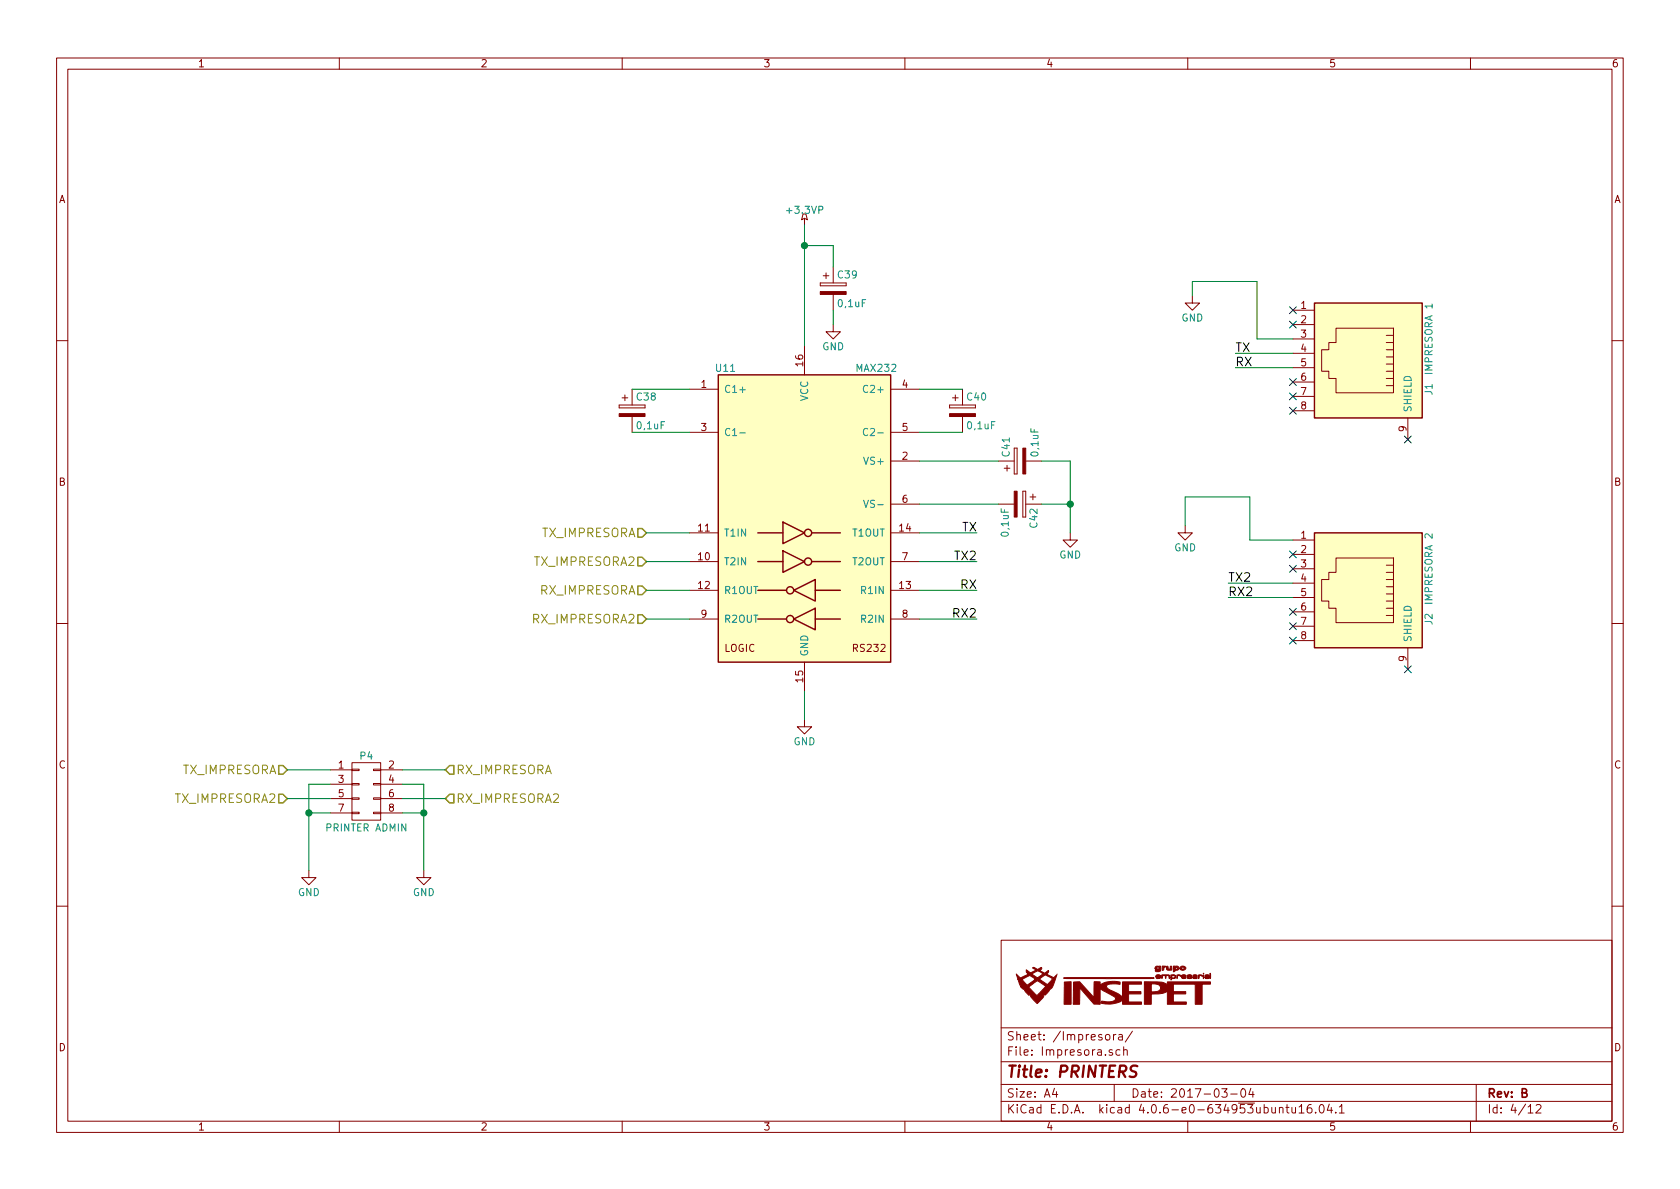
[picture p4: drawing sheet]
<svg xmlns="http://www.w3.org/2000/svg" width="297mm" height="210mm" viewBox="0 0 297 210" stroke-linecap="round" stroke-linejoin="round" font-family="sans-serif">
<g fill="none" stroke="#840000" stroke-width=".18">
<path d="M10 10.3h277v189.9h-277zM12 12.2h273v186.1h-273zM60 10.3v1.9M110 10.3v1.9M160 10.3v1.9M210 10.3v1.9M260 10.3v1.9M142 37.8h.5l.2 1.1-.5-.3-.5 .3zM142.2 38.6v1M145 50v.5zM145 50.5h4.6zM145 50h4.6z"/>
<path d="M145.5 48.8h1.1M146 48.3v1M147.3 57.4v1.3h1.3l-1.3 1.2-1.3-1.2h1.3M147.3 47.2v2.8M147.3 52.1v2.8M149.6 50v.5zM210.8 52.3v1.3h1.3l-1.3 1.3-1.3-1.3h1.3M228.6 54.9h3.8M228.6 57.4h3.8M228.6 59.9h3.8M236.2 58h10.2v11.5h-10.2v-2.6h-1.3v-1.2h-1.2v-3.9h1.2v-1.2h1.3zM245.1 59.3h1.3"/>
<path d="M10 60.2h2M109.5 71.6v.5zM109.5 72.1h4.5zM109.5 71.6h4.5zM110 70.4h1M110.5 69.8v1.1M111.8 68.8v2.8M111.8 73.7v2.7M114 71.6v.5zM121.9 68.8h5.1M121.9 76.4h5.1M142.2 61.2v5.1"/>
<path d="M157.5 68.8h5.1M157.5 76.4h5.1M167.9 71.6v.5zM167.9 72.1h4.6zM167.9 71.6h4.6zM168.4 70.4h1M168.9 69.8v1.1M170.2 68.8v2.8M170.2 73.7v2.7M172.5 71.6v.5zM179.3 79.2v4.6zM179.3 79.2h.5z"/>
<path d="M179.8 79.2v4.6zM228.6 62.5h3.8M228.6 65h3.8M228.6 67.6h3.8M228.6 70.1h3.8M228.6 72.6h3.8M245.1 60.6h1.3M245.1 61.8h1.3M245.1 63.1h1.3M245.1 64.4h1.3M245.1 65.7h1.3M245.1 66.9h1.3"/>
<path d="M245.1 68.2h1.3M248.9 73.9v3.8M285 60.2h2M121.9 99.3h5.1M121.9 94.2h5.1M157.5 81.5h5.1M157.5 89.1h5.1M157.5 99.3h5.1M157.5 94.2h5.1M176.5 81.5h2.8M176.5 89.1h2.8M177.5 82.8h1.1"/>
<path d="M178.1 82.3v1M179.3 83.8h.5zM180.8 86.9h.6zM180.8 86.9v4.5zM180.8 91.4h.6zM181.4 86.9v4.5zM181.4 81.5h2.7M181.4 89.1h2.7M182.1 87.9h1M182.6 87.4v1M189.2 94.2v1.3h1.3l-1.3 1.3-1.2-1.3h1.2M209.5 93v1.2h1.3l-1.3 1.3-1.2-1.3h1.2"/>
<path d="M228.6 95.5h3.8M228.6 98h3.8M236.2 98.7h10.2v11.4h-10.2v-2.5h-1.3v-1.3h-1.2v-3.8h1.2v-1.3h1.3zM245.1 99.9h1.3M10 110.3h2M121.9 109.5h5.1M121.9 104.4h5.1M142.2 117.1v5.1M157.5 109.5h5.1M157.5 104.4h5.1M228.6 100.6h3.8M228.6 103.1h3.8"/>
<path d="M228.6 105.7h3.8M228.6 108.2h3.8M228.6 110.7h3.8M228.6 113.3h3.8M245.1 101.2h1.3M245.1 102.5h1.3M245.1 103.8h1.3M245.1 105h1.3M245.1 106.3h1.3M245.1 107.6h1.3M245.1 108.8h1.3M248.9 114.5v3.9"/>
<path d="M285 110.3h2M58.4 136.1h3.8M58.4 138.7h3.8M62.2 138.6h1.3v.2h-1.3zM62.2 136h1.3v.3h-1.3zM62.2 134.9h5.1v10.1h-5.1zM66 138.6h1.3v.2h-1.3zM66 136h1.3v.3h-1.3zM67.3 136.1h3.8M67.3 138.7h3.8M142.2 127.2v1.3h1.3l-1.3 1.3-1.2-1.3h1.2M54.6 153.9v1.3h1.3l-1.3 1.3-1.3-1.3h1.3"/>
<path d="M58.4 141.2h3.8M58.4 143.8h3.8M62.2 143.6h1.3v.3h-1.3zM62.2 141.1h1.3v.2h-1.3zM66 143.6h1.3v.3h-1.3zM66 141.1h1.3v.2h-1.3zM67.3 141.2h3.8M67.3 143.8h3.8M74.9 153.9v1.3h1.3l-1.3 1.3-1.2-1.3h1.2M10 160.2h2M177 166.3h108v32h-108zM285 160.2h2"/>
<path d="M60 198.3v1.9M110 198.3v1.9M160 198.3v1.9M177 194.8h108M177 191.8h108M177 187.8h108M177 181.8h108M186.4 192.5l-.3 1h.9M186.8 193v1M195.5 183.1l.2-.2 .5 .2v.5l-.1 .2-.4 .1-.2-.1zM196.7 185.7a.37 .37 0 0 0-.6 .1l.1 .2 .5 .2v.1l-.2 .3-.4-.1M196.9 182.9v1"/>
<path d="M197 191.8v3M197.3 182.9l-.4 .3M197.8 183h.6l.1 .9M198 185.7l-.4-.1-.3 .3 .1 .6 .2 .1 .4-.1M198.5 183.3l-.5 .1-.3 .2 .3 .3 .5-.1M198.7 185.7l.2-.1 .4 .1v.9M198.7 185.1v1.5M200.2 182.3l-1.2 2M210 198.3v1.9M216 192.5h1l-.5 .6 .4 .1v.7l-.2 .1-.7-.1M217.6 193.5h1.1M219.5 192.7l.2-.2a.81 .81 0 0 1 .6 .6 .81 .81 0 0 1-.3 .8l-.1 .1a.79 .79 0 0 1-.4-1.3z"/>
<path d="M221.2 192.5l-.4 1h.9M221.5 193v1M226.2 196l.2-.2 .4 .1v.9M226.2 195.8v1M227.4 195.8h.5M227.6 195.3v1.3l.3 .2M228.4 195.8l.1 .9 .4 .1 .2-.1M229.1 195.8v1M229.7 195.8l.4-.5v1.5M229.7 196.8h.9M231.8 195.3a.59 .59 0 0 0-.7 .7l.1 .7 .2 .1 .5-.1 .1-.5-.2-.2-.4-.1-.3 .3M232.6 196.7v.1"/>
<path d="M233.4 195.5l.2-.2a.81 .81 0 0 1 .6 .6 .81 .81 0 0 1-.3 .8l-.1 .1a.79 .79 0 0 1-.4-1.3zM235 195.2l-.3 1.1h.9M235.4 195.8v1M236.2 196.7v.1M236.8 195.8l.4-.5v1.5M236.8 196.8h.9M260 198.3v1.9M261 191.8v6.5M270.2 195.8l.4-.5v1.5M270.2 196.8h.8M271.6 195.5l.2-.2h.4l.3 .5-1 1h1"/>
</g>
<path d="M201.1 188.5l-.3-.1-.6 .1a.47 .47 0 0 0-.3 .5 .47 .47 0 0 0 .3 .4l.4 .1a.48 .48 0 0 1 .3 .5 .48 .48 0 0 1-.4 .4l-.8-.1" fill="none" stroke="#840000" stroke-width=".41"/>
<path d="M112.8 93.5h.7l.8 .7-.8 .8h-.7zM112.8 98.5h.7l.8 .8-.8 .8h-.7zM112.8 103.6h.7l.8 .8-.8 .8h-.7zM112.8 108.7h.7l.8 .8-.8 .7h-.7zM49.3 135.4h.7l.8 .7-.8 .8h-.7zM78.7 136.1l.8-.7h.8v1.5h-.8zM49.3 140.5h.7l.8 .7-.8 .8h-.7zM78.7 141.2l.8-.7h.8v1.5h-.8z" fill="none" stroke="#848400" stroke-width=".25"/>
<g fill="#ffffc2" stroke="#ffffc2" stroke-width=".18">
<path d="M127 66.3h30.5v50.8h-30.5z"/>
<path d="M232.4 53.6h19.1v20.3h-19.1z"/>
<path d="M232.4 94.2h19.1v20.3h-19.1z"/>
</g>
<g fill="none" stroke="#840000" stroke-width=".25">
<path d="M232.4 53.6h19.1v20.3h-19.1zM127 66.3h30.5v50.8h-30.5zM134 99.3h4.4M134 94.2h4.4M138.4 97.4l3.8 1.9-3.8 1.9zM138.4 92.3l3.8 1.9-3.8 1.9zM143.5 99.3h5.1M143.5 94.2h5.1M232.4 94.2h19.1v20.3h-19.1zM134 109.5h5.1M134 104.4h5.1M140.3 109.5l3.8-1.9v3.8z"/>
<path d="M140.3 104.4l3.8-1.9v3.8zM144.1 109.5h4.5M144.1 104.4h4.5"/>
<circle cx="142.9" cy="94.2" r=".63"/>
<circle cx="142.9" cy="99.3" r=".63"/>
<circle cx="139.7" cy="104.4" r=".63"/>
<circle cx="139.7" cy="109.5" r=".63"/>
</g>
<path d="M130.8 76.5h1M153.4 75.9a.5 .5 0 0 0-.6 0 .5 .5 0 0 0-.1 .6l.1 .3a.41 .41 0 0 0 .6 .1M152.7 88.5l.4 1.2 .4-1.2" fill="none" stroke="#008484" stroke-width=".18"/>
<g fill="#840000" stroke="#840000" stroke-width=".18">
<path d="M109.5 73.1h4.5v.6h-4.5z"/>
<path d="M167.9 73.1h4.6v.6h-4.6z"/>
<path d="M180.8 79.2h.6v4.6h-.6z"/>
<path d="M179.3 86.9h.5v4.5h-.5z"/>
<path d="M145 51.6h4.6v.5h-4.6z"/>
<path d="M188.2 173.7l1.2-.1v4h-1.3z"/>
<path d="M212.8 172.1v.2z"/>
<path d="M212.8 172.4v.7z"/>
<path d="M213.9 172.1l.1 .2v.7z"/>
<path d="M211.9 172.5l.6-.1 .1 .2-.6-.1-.1 .5z"/>
<path d="M205.5 170.8l.6 .1a.52 .52 0 0 0-.4 .6l-.2 .1z"/>
<path d="M208.1 172.4a.42 .42 0 0 1 .6 .3l-.2-.2h-.3l-.1 .5z"/>
<path d="M188.1 172.9h15.4l.6 .1-8 .1-7.5-.1z"/>
<path d="M206.3 170.9h.2l.2 .5 .2-.1 .1-.4h.2v.6h-.8l-.2-.1z"/>
<path d="M205.4 172.4h1.2l.2 .1v.5l-.1-.5h-.5l-.1 .5-.1-.5h-.4l-.2 .5z"/>
<path d="M207 172.4h.7l.1 .5-.1 .1h-.5l-.1 .3-.1-.5a.44 .44 0 0 0 .7-.2l-.5-.1v.3h-.2z"/>
<path d="M208.7 171a.59 .59 0 0 1 1 .2 .59 .59 0 0 1-.5 .4 .59 .59 0 0 1-.6-.3l.6 .1 .2-.2-.3-.2-.2 .3h-.3z"/>
<path d="M207.5 170.8h.2a.55 .55 0 0 1 .7 .6l-.2 .1-.4 .1-.1 .2-.2 .1v-.7h.3l.2 .2 .2-.2-.1-.1-.6 .1z"/>
<path d="M210.9 172.5l.4-.1h.3l.1 .6h-.8v-.2l.3 .1 .4-.1h-.7v-.1l.7-.1h-.7z"/>
<path d="M209 172.5a.42 .42 0 0 1 .4-.2 .42 .42 0 0 1 .3 .4l-.7 .1 .4 .1 .3-.1a.4 .4 0 0 1-.4 .3 .4 .4 0 0 1-.4-.3v-.2h.7h-.7z"/>
<path d="M204.4 172.5a.4 .4 0 0 1 .5-.2 .4 .4 0 0 1 .3 .4l-.7 .1a.43 .43 0 0 0 .7 .1l-.1 .1h-.6l-.1-.2v-.2h.1a.32 .32 0 0 0 .5-.1l-.6 .1z"/>
<path d="M209.9 172.5a.45 .45 0 0 1 .8 .1h-.6l.5 .1 .1 .2a.54 .54 0 0 1-.8-.1l.2 .1 .5-.1-.6-.1z"/>
<path d="M213.1 172.5l.6-.1 .1 .2v.3l-.6 .1-.2-.2 .3 .1 .4-.1h-.7l.1-.1 .6-.1-.3-.1-.3 .1z"/>
<path d="M204.3 171l.3-.2 .6 .1a.57 .57 0 0 1-.4 .9h-.4l-.1-.2 .6 .1v-.2a.48 .48 0 0 1-.7-.3l.5 .2 .3-.2-.3-.2-.2 .2h-.3z"/>
<path d="M202.3 173.6l3.1 .1 1 .4v-.5h7.6v.4h-1.5v3.6h-1.2v-3.6h-3.8v1.4h2.2v.4h-2.2v1.4h2.3v.4h-3.4v-2.3l-.8 .4-2 .1v1.8h-1.3v-3.6h1.3v1.4h.5a.86 .86 0 0 0 1.1-.9l-.3-.3-.5-.2h-2.1z"/>
<path d="M189.8 173.7l1.1-.1 2.5 2.8v-2.8h1.1v.6a4.2 4.2 0 0 1 3.5-.5v.4h-.1a3.2 3.2 0 0 0-2.2 .2 1.4 1.4 0 0 0 1.2 1l.9 .5 .7 .5v-2.7h3.3v.4h-2.3v1.4h2.2v.4h-2.2v1.4h2.3v.4h-3.3v-.8l-.1 .1a4.2 4.2 0 0 1-3.7 .4l.2-.3a2.44 2.44 0 0 0 2.3-.3l-.1-.4-2.6-1.5v2.8h-1.1l-2.5-2.9v2.9h-1.1z"/>
<path d="M179.7 172.2l.7 .7 1.4-.7h.6l1 .7 1-.7-.9-.5-1.1 .5h-.6l-.3-.3v-.4l.7 .5 1-.5-.6-.3 .1-.1h.2l.5 .3 .7-.3 .1 .2-.4 .3 .9 .5 .6-.5 .1 .3-.3 .4 1.2 .6 .5-.5-.1 .3a3.4 3.4 0 0 1-1.1 2.3l-.8 1-.2-.2-.1 .5-1.2 1.1-1.1-1.1v-.5l-.3 .2-.6-.6-.2-.4-.6-.5h1.4l1.4 1.5 1.6-1.6-1.5-1-1.5 1.1h-1.4l-.5-1.3h.7l.9 1 1.4-1.1h.8l1.4 1 .9-1-1.3-.7-1 .7h-.8l-.2-.2a.78 .78 0 0 0-1.3-.1l-.8 .4h-.7z"/>
</g>
<g fill="none" stroke="#000084" stroke-width=".18">
<path d="M228 54.2l1.2 1.3M228 56.8l1.2 1.2M229.2 54.2l-1.2 1.3M229.2 56.8l-1.2 1.2M228 66.9l1.2 1.3M228 69.5l1.2 1.2M228 72l1.2 1.2M229.2 66.9l-1.2 1.3M229.2 69.5l-1.2 1.2M229.2 72l-1.2 1.2M248.3 77.1l1.2 1.2M249.5 77.1l-1.2 1.2"/>
<path d="M228 97.4l1.2 1.2M228 100l1.2 1.2M229.2 97.4l-1.2 1.2M229.2 100l-1.2 1.2M228 107.6l1.2 1.2M228 110.1l1.2 1.2M228 112.7l1.2 1.2M229.2 107.6l-1.2 1.2M229.2 110.1l-1.2 1.2M229.2 112.7l-1.2 1.2M248.3 117.7l1.2 1.3M249.5 117.7l-1.2 1.3"/>
</g>
<g fill="none" stroke="#008400" stroke-width=".18">
<path d="M142.2 39.6v21.6M142.2 43.4h5.1v3.8M147.3 54.9v2.5M210.8 52.3v-2.5h11.4v10.1h6.4M111.8 68.8h10.1M111.8 76.4h10.1M162.6 68.8h7.6M162.6 76.4h7.6M218.4 62.5h10.2M218.4 65h10.2M114.3 94.2h7.6M114.3 99.3h7.6"/>
<path d="M162.6 81.5h13.9M162.6 89.1h13.9M162.6 94.2h10.1M162.6 99.3h10.1M184.1 81.5h5.1v12.7M184.1 89.1h5.1M209.5 93v-5.1h11.5v7.6h7.6M114.3 104.4h7.6M114.3 109.5h7.6M162.6 104.4h10.1M162.6 109.5h10.1M217.2 103.1h11.4"/>
<path d="M217.2 105.7h11.4M50.8 136.1h7.6M58.4 138.7h-3.8v15.2M71.1 136.1h7.6M71.1 138.7h3.8v15.2M142.2 122.2v5M50.8 141.2h7.6M54.6 143.8h3.8M71.1 141.2h7.6M71.1 143.8h3.8"/>
</g>
<g fill="#008400" stroke="#008400" stroke-width=".25">
<circle cx="142.2" cy="43.4" r=".51"/>
<circle cx="189.2" cy="89.1" r=".51"/>
<circle cx="54.6" cy="143.8" r=".51"/>
<circle cx="74.9" cy="143.8" r=".51"/>
</g>
<text font-size="2.8" fill="#840000" x="178" y="190.5">Title: PRINTERS</text>
<g font-size="2.1">
<text x="218.4" y="64.8">RX</text>
<text x="218.4" y="62.2">TX</text>
<text x="170" y="94">TX</text>
<text x="168.8" y="99.1">TX2</text>
<text x="169.8" y="104.1">RX</text>
<text x="217.2" y="102.9">TX2</text>
<text x="217.2" y="105.4">RX2</text>
<text x="168.6" y="109.2">RX2</text>
</g>
<g font-size="2.1" fill="#848400">
<text x="95.6" y="95">TX_IMPRESORA</text>
<text x="94.4" y="100.1">TX_IMPRESORA2</text>
<text x="95.4" y="105.2">RX_IMPRESORA</text>
<text x="94.2" y="110.2">RX_IMPRESORA2</text>
<text x="32.1" y="136.9">TX_IMPRESORA</text>
<text x="80.7" y="136.9">RX_IMPRESORA</text>
<text x="30.9" y="142">TX_IMPRESORA2</text>
<text x="80.7" y="142">RX_IMPRESORA2</text>
</g>
<g font-size="2.1" fill="#840000">
<text x="178" y="184">Sheet: /Impresora/</text>
<text x="178" y="186.7">File: Impresora.sch</text>
<text x="178" y="196.9">KiCad E.D.A. kicad 4.0.6-e0-634953ubuntu16.04.1</text>
<text x="178" y="194.1">Size: A4</text>
<text x="200" y="194.1">Date: 2017-03-04</text>
<text x="263" y="194.1">Rev: B</text>
<text x="263" y="196.9">Id: 4/12</text>
</g>
<g font-size="1.8" fill="#840000">
<text x="35" y="11.9">1</text>
<text x="85" y="11.9">2</text>
<text x="135" y="11.9">3</text>
<text x="185" y="11.9">4</text>
<text x="235" y="11.9">5</text>
<text x="285" y="11.9">6</text>
<text x="10.4" y="35.9">A</text>
<text x="285.4" y="35.9">A</text>
<text x="230" y="54.6">1</text>
<text x="230" y="57.1">2</text>
<text x="230" y="59.7">3</text>
<text x="142" y="64.7" transform="rotate(-90 142 64.7)">16</text>
<text x="230" y="62.2">4</text>
<text x="230" y="64.8">5</text>
<text x="124" y="68.6">1</text>
<text x="159.5" y="68.6">4</text>
<text x="230" y="67.3">6</text>
<text x="230" y="69.8">7</text>
<text x="124" y="76.2">3</text>
<text x="159.5" y="76.2">5</text>
<text x="230" y="72.4">8</text>
<text x="248.7" y="76.3" transform="rotate(-90 248.7 76.3)">9</text>
<text x="159.5" y="81.3">2</text>
<text x="10.4" y="85.9">B</text>
<text x="159.5" y="88.9">6</text>
<text x="285.4" y="85.9">B</text>
<text x="123.5" y="94">11</text>
<text x="159.1" y="94">14</text>
<text x="230" y="95.2">1</text>
<text x="123.5" y="99.1">10</text>
<text x="159.5" y="99.1">7</text>
<text x="230" y="97.8">2</text>
<text x="230" y="100.3">3</text>
<text x="123.5" y="104.1">12</text>
<text x="159.1" y="104.1">13</text>
<text x="230" y="102.9">4</text>
<text x="230" y="105.4">5</text>
<text x="230" y="107.9">6</text>
<text x="124" y="109.2">9</text>
<text x="159.5" y="109.2">8</text>
<text x="230" y="110.5">7</text>
<text x="230" y="113">8</text>
<text x="128" y="115.3">LOGIC</text>
<text x="151" y="115.3">RS232</text>
<text x="248.7" y="116.9" transform="rotate(-90 248.7 116.9)">9</text>
<text x="142" y="120.6" transform="rotate(-90 142 120.6)">15</text>
<text x="10.4" y="135.9">C</text>
<text x="59.8" y="135.9">1</text>
<text x="68.7" y="135.9">2</text>
<text x="285.4" y="135.9">C</text>
<text x="59.8" y="138.4">3</text>
<text x="59.8" y="141">5</text>
<text x="59.8" y="143.5">7</text>
<text x="68.7" y="138.4">4</text>
<text x="68.7" y="141">6</text>
<text x="68.7" y="143.5">8</text>
<text x="10.4" y="185.9">D</text>
<text x="285.4" y="185.9">D</text>
<text x="35" y="199.9">1</text>
<text x="85" y="199.9">2</text>
<text x="135" y="199.9">3</text>
<text x="185" y="199.9">4</text>
<text x="235" y="199.9">5</text>
<text x="285" y="199.9">6</text>
</g>
<g font-size="1.8" fill="#008484">
<text x="139.3" y="37.8">+3.3VP</text>
<text x="148.2" y="49.2">C39</text>
<text x="148.3" y="54.3">0,1uF</text>
<text x="208.9" y="56.8">GND</text>
<text x="126.6" y="65.7">U11</text>
<text x="145.4" y="61.9">GND</text>
<text x="151.5" y="65.7">MAX232</text>
<text x="112.6" y="70.8">C38</text>
<text x="128" y="69.5">C1+</text>
<text x="142.9" y="71" transform="rotate(-90 142.9 71)">VCC</text>
<text x="153.2" y="69.5">C2+</text>
<text x="171" y="70.8">C40</text>
<text x="253.3" y="69.8" transform="rotate(-90 253.3 69.8)">J1</text>
<text x="253.3" y="66" transform="rotate(-90 253.3 66)">IMPRESORA 1</text>
<text x="112.7" y="75.9">0,1uF</text>
<text x="128" y="77.1">C1-</text>
<text x="153.6" y="77.1">C2-</text>
<text x="171.1" y="75.9">0,1uF</text>
<text x="249.6" y="72.9" transform="rotate(-90 249.6 72.9)">SHIELD</text>
<text x="153.1" y="82.2">VS+</text>
<text x="178.5" y="80.7" transform="rotate(-90 178.5 80.7)">C41</text>
<text x="183.6" y="80.6" transform="rotate(-90 183.6 80.6)">0,1uF</text>
<text x="153.5" y="89.8">VS-</text>
<text x="128" y="94.9">T1IN</text>
<text x="150.7" y="94.9">T1OUT</text>
<text x="178.3" y="94.7" transform="rotate(-90 178.3 94.7)">0,1uF</text>
<text x="183.4" y="93.3" transform="rotate(-90 183.4 93.3)">C42</text>
<text x="128" y="99.9">T2IN</text>
<text x="150.7" y="99.9">T2OUT</text>
<text x="187.3" y="98.7">GND</text>
<text x="207.6" y="97.5">GND</text>
<text x="128" y="105">R1OUT</text>
<text x="152.4" y="105">R1IN</text>
<text x="253.3" y="106.7" transform="rotate(-90 253.3 106.7)">IMPRESORA 2</text>
<text x="128" y="110.1">R2OUT</text>
<text x="152.4" y="110.1">R2IN</text>
<text x="249.6" y="113.5" transform="rotate(-90 249.6 113.5)">SHIELD</text>
<text x="253.3" y="110.4" transform="rotate(-90 253.3 110.4)">J2</text>
<text x="142.9" y="116.1" transform="rotate(-90 142.9 116.1)">GND</text>
<text x="140.3" y="131.8">GND</text>
<text x="63.7" y="134.3">P4</text>
<text x="57.8" y="147">PRINTER ADMIN</text>
<text x="52.7" y="158.4">GND</text>
<text x="73" y="158.4">GND</text>
</g>
</svg>
